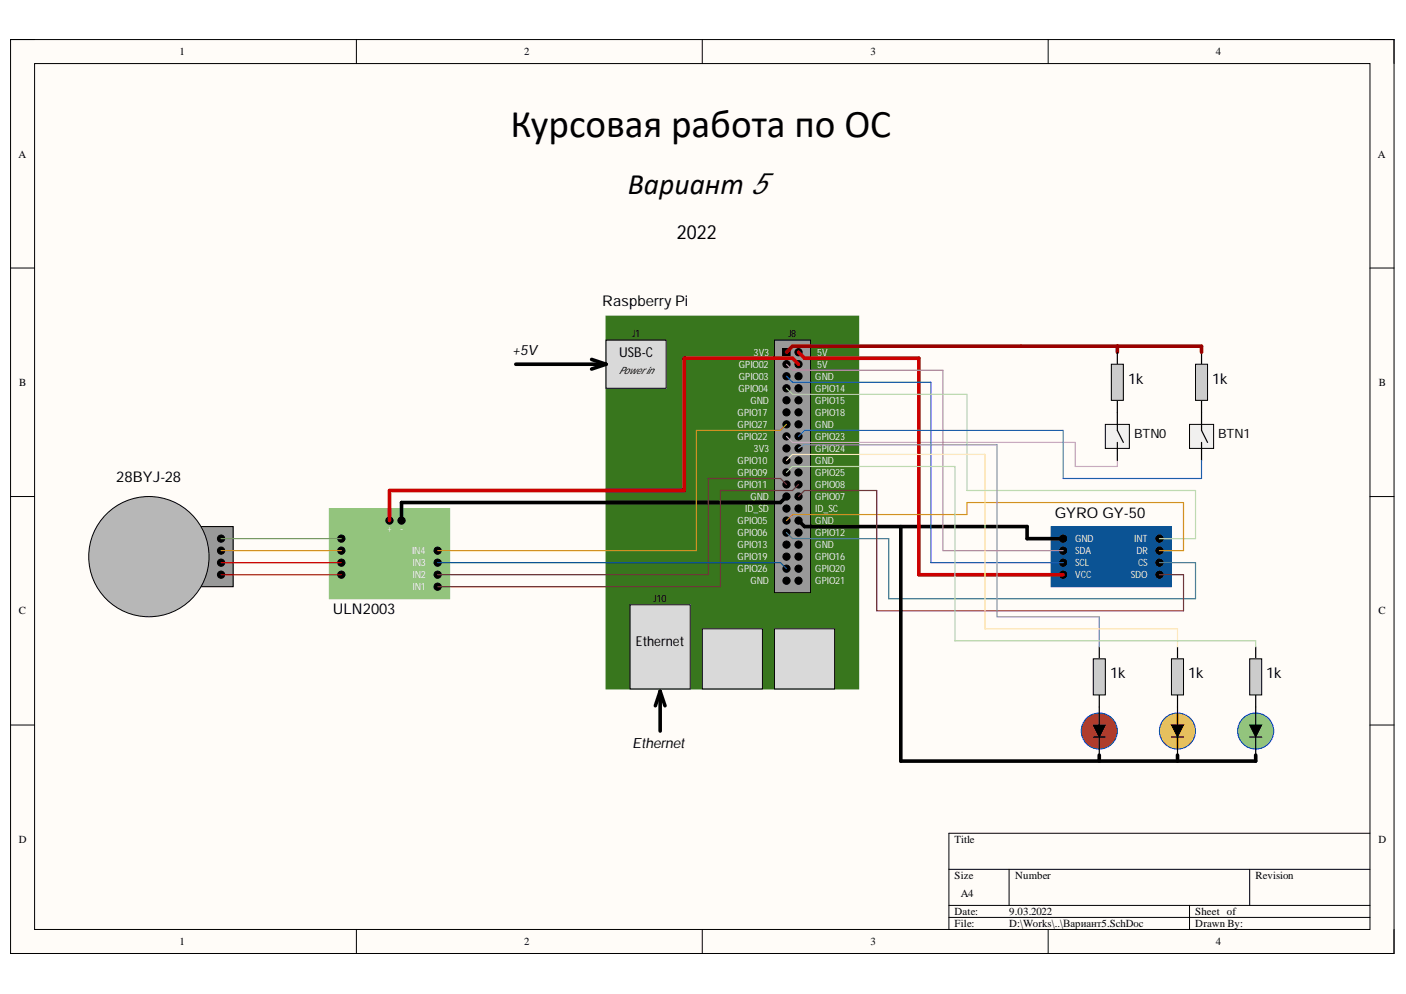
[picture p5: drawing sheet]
<svg xmlns="http://www.w3.org/2000/svg" width="297mm" height="210mm" viewBox="0 0 297 210" stroke-linecap="round" stroke-linejoin="round" font-family="sans-serif">
<path d="M2.2 8.4h292.3v192.9h-292.3z" fill-rule="evenodd" fill="#fffcf8"/>
<path d="M2.2 8.4h292.3v192.9h-292.3z" fill="none" stroke="#000" stroke-width=".21"/>
<path d="M7.3 13.4h282.1v182.9h-282.1z" fill-rule="evenodd" fill="#fffcf8"/>
<g fill="none" stroke="#000" stroke-width=".21">
<path d="M2.2 8.3h5.1M7.3 13.4h282.1v182.9h-282.1zM75.3 8.3v5.1M148.4 8.3v5.1M221.4 8.4v5M289.4 8.4h5.1v5M2.2 56.6h5.1M289.4 56.6h5.1M2.2 104.9h5.1M289.4 104.9h5.1M2.2 153.1h5.1M289.4 153.1h5.1"/>
<path d="M289.4 176h-88.9v20.3M75.3 196.3v5M148.4 196.3v5M200.5 183.6h88.9M200.5 191.2h88.9M200.5 193.7h88.9M213.2 183.6v7.6M221.4 196.3v5M251.3 191.2v5.1M264 183.6v7.6M294.5 196.3v5"/>
</g>
<path d="M41.6 111.2h7.6v12.7h-7.6z" fill-rule="evenodd" fill="#999"/>
<path d="M41.6 111.2h7.6v12.7h-7.6z" fill="none" stroke="#000" stroke-width=".21"/>
<path d="M128 66.8h53.4v78.7h-53.4z" fill-rule="evenodd" fill="#38761d"/>
<path d="M128 66.8h53.4v78.7h-53.4z" fill="none" stroke="#38761d" stroke-width=".21"/>
<path d="M163.6 71.8h7.6v53.4h-7.6z" fill-rule="evenodd" fill="#999"/>
<g fill="none" stroke="#000" stroke-width=".21">
<path d="M163.6 71.8h7.6v53.4h-7.6zM165.4 73.6h1.5v1.5h-1.5z"/>
<circle cx="166.2" cy="76.9" r=".76"/>
<circle cx="166.2" cy="79.5" r=".76"/>
<circle cx="168.7" cy="76.9" r=".76"/>
<circle cx="168.7" cy="79.5" r=".76"/>
<circle cx="168.7" cy="74.4" r=".76"/>
<circle cx="166.2" cy="84.5" r=".76"/>
<circle cx="166.2" cy="94.7" r=".76"/>
<circle cx="166.2" cy="87.1" r=".76"/>
<circle cx="166.2" cy="92.2" r=".76"/>
<circle cx="166.2" cy="99.8" r=".76"/>
<circle cx="166.2" cy="97.2" r=".76"/>
<circle cx="166.2" cy="82" r=".76"/>
<circle cx="166.2" cy="89.6" r=".76"/>
<circle cx="168.7" cy="84.5" r=".76"/>
<circle cx="168.7" cy="94.7" r=".76"/>
<circle cx="168.7" cy="87.1" r=".76"/>
<circle cx="168.7" cy="92.2" r=".76"/>
<circle cx="168.7" cy="99.8" r=".76"/>
<circle cx="168.7" cy="97.2" r=".76"/>
<circle cx="168.7" cy="82" r=".76"/>
<circle cx="168.7" cy="89.6" r=".76"/>
<circle cx="166.2" cy="112.5" r=".76"/>
<circle cx="166.2" cy="117.5" r=".76"/>
<circle cx="166.2" cy="102.3" r=".76"/>
<circle cx="166.2" cy="109.9" r=".76"/>
<circle cx="166.2" cy="107.4" r=".76"/>
<circle cx="166.2" cy="115" r=".76"/>
<circle cx="166.2" cy="104.8" r=".76"/>
<circle cx="168.7" cy="112.5" r=".76"/>
<circle cx="168.7" cy="117.5" r=".76"/>
<circle cx="168.7" cy="102.3" r=".76"/>
<circle cx="168.7" cy="109.9" r=".76"/>
<circle cx="168.7" cy="107.4" r=".76"/>
<circle cx="168.7" cy="115" r=".76"/>
<circle cx="168.7" cy="104.8" r=".76"/>
<circle cx="166.2" cy="120.1" r=".76"/>
<circle cx="166.2" cy="122.6" r=".76"/>
<circle cx="168.7" cy="120.1" r=".76"/>
<circle cx="168.7" cy="122.6" r=".76"/>
</g>
<g fill="#000">
<circle cx="166.2" cy="76.9" r=".76"/>
<circle cx="166.2" cy="79.5" r=".76"/>
<circle cx="168.7" cy="76.9" r=".76"/>
<circle cx="168.7" cy="79.5" r=".76"/>
<circle cx="168.7" cy="74.4" r=".76"/>
<circle cx="166.2" cy="84.5" r=".76"/>
<circle cx="166.2" cy="94.7" r=".76"/>
<circle cx="166.2" cy="87.1" r=".76"/>
<circle cx="166.2" cy="92.2" r=".76"/>
<circle cx="166.2" cy="99.8" r=".76"/>
<circle cx="166.2" cy="97.2" r=".76"/>
<circle cx="166.2" cy="82" r=".76"/>
<circle cx="166.2" cy="89.6" r=".76"/>
<circle cx="168.7" cy="84.5" r=".76"/>
<circle cx="168.7" cy="94.7" r=".76"/>
<circle cx="168.7" cy="87.1" r=".76"/>
<circle cx="168.7" cy="92.2" r=".76"/>
<circle cx="168.7" cy="99.8" r=".76"/>
<circle cx="168.7" cy="97.2" r=".76"/>
<circle cx="168.7" cy="82" r=".76"/>
<circle cx="168.7" cy="89.6" r=".76"/>
<circle cx="166.2" cy="112.5" r=".76"/>
<circle cx="166.2" cy="117.5" r=".76"/>
<circle cx="166.2" cy="102.3" r=".76"/>
<circle cx="166.2" cy="109.9" r=".76"/>
<circle cx="166.2" cy="107.4" r=".76"/>
<circle cx="166.2" cy="115" r=".76"/>
<circle cx="166.2" cy="104.8" r=".76"/>
<circle cx="168.7" cy="112.5" r=".76"/>
<circle cx="168.7" cy="117.5" r=".76"/>
<circle cx="168.7" cy="102.3" r=".76"/>
<circle cx="168.7" cy="109.9" r=".76"/>
<circle cx="168.7" cy="107.4" r=".76"/>
<circle cx="168.7" cy="115" r=".76"/>
<circle cx="168.7" cy="104.8" r=".76"/>
<circle cx="166.2" cy="120.1" r=".76"/>
<circle cx="166.2" cy="122.6" r=".76"/>
<circle cx="168.7" cy="120.1" r=".76"/>
<circle cx="168.7" cy="122.6" r=".76"/>
</g>
<path d="M165.4 73.6h1.5v1.5h-1.5z" fill-rule="evenodd" fill="#000"/>
<path d="M128 71.8h12.7v10.2h-12.7z" fill-rule="evenodd" fill="#d9d9d9"/>
<path d="M128 71.8h12.7v10.2h-12.7z" fill="none" stroke="#000" stroke-width=".21"/>
<path d="M133.1 127.7h12.7v17.8h-12.7z" fill-rule="evenodd" fill="#d9d9d9"/>
<path d="M133.1 127.7h12.7v17.8h-12.7z" fill="none" stroke="#000" stroke-width=".21"/>
<path d="M148.4 132.8h12.7v12.7h-12.7z" fill-rule="evenodd" fill="#d9d9d9"/>
<path d="M148.4 132.8h12.7v12.7h-12.7z" fill="none" stroke="#000" stroke-width=".21"/>
<path d="M163.6 132.8h12.7v12.7h-12.7z" fill-rule="evenodd" fill="#d9d9d9"/>
<path d="M163.6 132.8h12.7v12.7h-12.7z" fill="none" stroke="#000" stroke-width=".21"/>
<path d="M109 76.9h19M125 75.9l3 1M128 76.9l-3 1M139.5 146v8.4M139.5 146l-1 3M139.5 146l1 3" fill="none" stroke="#000" stroke-width=".76"/>
<path d="M222.1 111.2h25.4v12.7h-25.4z" fill-rule="evenodd" fill="#0b5394"/>
<path d="M222.1 111.2h25.4v12.7h-25.4z" fill="none" stroke="#0b5394" stroke-width=".21"/>
<g fill="#000">
<circle cx="224.6" cy="113.7" r=".76"/>
<circle cx="224.6" cy="116.3" r=".76"/>
<circle cx="224.6" cy="118.8" r=".76"/>
<circle cx="244.9" cy="113.7" r=".76"/>
<circle cx="244.9" cy="116.3" r=".76"/>
<circle cx="245" cy="118.8" r=".76"/>
<circle cx="224.6" cy="121.4" r=".76"/>
<circle cx="244.9" cy="121.4" r=".76"/>
</g>
<g fill="none" stroke="#000" stroke-width=".21">
<circle cx="224.6" cy="113.7" r=".76"/>
<circle cx="224.6" cy="116.3" r=".76"/>
<circle cx="224.6" cy="118.8" r=".76"/>
<circle cx="244.9" cy="113.7" r=".76"/>
<circle cx="244.9" cy="116.3" r=".76"/>
<circle cx="245" cy="118.8" r=".76"/>
<circle cx="224.6" cy="121.4" r=".76"/>
<circle cx="244.9" cy="121.4" r=".76"/>
</g>
<path d="M166.2 74.4l1.2-1.3h68.7v1.3" fill="none" stroke="#900" stroke-width=".76"/>
<path d="M166.2 92.2l1.2 1.2h59.8v5.1h8.9v-1.3" fill="none" stroke="#d5a6bd" stroke-width=".25"/>
<path d="M168.7 109.9l1.3 1.3h47v2.5h7.6" fill="none" stroke="#000" stroke-width=".76"/>
<path d="M168.7 74.4l1.3 1.3h24.1v45.7h30.5" fill="none" stroke="#c00" stroke-width=".76"/>
<path d="M166.2 79.5l1.2 1.2h29.3v38.1h27.9" fill="none" stroke="#15c" stroke-width=".25"/>
<path d="M166.2 76.9l1.2 1.3h31.8v38.1h25.4" fill="none" stroke="#c27ba0" stroke-width=".25"/>
<path d="M166.2 82l1.2 1.3M167.4 83.3h36.9v20.3h48.3v10.1h-7.7" fill="none" stroke="#b6d7a8" stroke-width=".25"/>
<path d="M166.2 109.9l1.2-1.2h36.9v-2.6h45.7v10.2h-5.1" fill="none" stroke="#e69138" stroke-width=".25"/>
<path d="M166.2 112.5l1.2 1.2M167.4 113.7h20.4v12.7h64.8v-7.6h-7.7" fill="none" stroke="#45818e" stroke-width=".25"/>
<path d="M168.7 104.9l1.3-1.3h15.2v25.4h64.8v-7.6h-5.1" fill="none" stroke="#741b47" stroke-width=".25"/>
<path d="M69.6 107.4h25.4v19h-25.4z" fill-rule="evenodd" fill="#93c47d"/>
<path d="M69.6 107.4h25.4v19h-25.4z" fill="none" stroke="#93c47d" stroke-width=".21"/>
<g fill="#000">
<circle cx="72.1" cy="116.3" r=".76"/>
<circle cx="72.1" cy="113.7" r=".76"/>
<circle cx="72.1" cy="118.8" r=".76"/>
<circle cx="82.3" cy="109.9" r=".76"/>
<circle cx="84.8" cy="109.9" r=".76"/>
<circle cx="92.5" cy="116.3" r=".76"/>
<circle cx="92.5" cy="118.8" r=".76"/>
<circle cx="72.1" cy="121.4" r=".76"/>
<circle cx="92.5" cy="123.9" r=".76"/>
<circle cx="92.5" cy="121.4" r=".76"/>
</g>
<g fill="none" stroke="#000" stroke-width=".21">
<circle cx="72.1" cy="116.3" r=".76"/>
<circle cx="72.1" cy="113.7" r=".76"/>
<circle cx="72.1" cy="118.8" r=".76"/>
<circle cx="82.3" cy="109.9" r=".76"/>
<circle cx="84.8" cy="109.9" r=".76"/>
<circle cx="92.5" cy="116.3" r=".76"/>
<circle cx="92.5" cy="118.8" r=".76"/>
<circle cx="72.1" cy="121.4" r=".76"/>
<circle cx="92.5" cy="123.9" r=".76"/>
<circle cx="92.5" cy="121.4" r=".76"/>
</g>
<path d="M168.7 76.9l-1.3-1.3h-22.8v28h-62.3v6.3" fill="none" stroke="#c00" stroke-width=".76"/>
<path d="M166.2 104.9l-1.3 1.2h-80.1v3.8" fill="none" stroke="#000" stroke-width=".76"/>
<path d="M168.7 102.3l-1.3 1.3h-15.2v20.3h-59.7" fill="none" stroke="#783f04" stroke-width=".25"/>
<path d="M166.2 102.3l-1.3-1.3h-15.3v20.4h-57.1" fill="none" stroke="#741b47" stroke-width=".25"/>
<path d="M92.5 118.8h72.4l1.3 1.3" fill="none" stroke="#0b5394" stroke-width=".25"/>
<path d="M166.2 89.6l-1.3 1.3h-17.8v25.4h-54.6" fill="none" stroke="#bf9000" stroke-width=".25"/>
<circle cx="31.4" cy="117.5" r="12.7" fill="#b7b7b7"/>
<g fill="none" stroke="#000" stroke-width=".21">
<circle cx="31.4" cy="117.5" r="12.7"/>
<circle cx="46.7" cy="116.3" r=".76"/>
<circle cx="46.7" cy="113.7" r=".76"/>
<circle cx="46.7" cy="118.8" r=".76"/>
<circle cx="46.7" cy="121.4" r=".76"/>
</g>
<g fill="#000">
<circle cx="46.7" cy="116.3" r=".76"/>
<circle cx="46.7" cy="113.7" r=".76"/>
<circle cx="46.7" cy="118.8" r=".76"/>
<circle cx="46.7" cy="121.4" r=".76"/>
</g>
<path d="M46.7 113.7h25.4" fill="none" stroke="#6aa84f" stroke-width=".25"/>
<path d="M46.7 116.3h25.4" fill="none" stroke="#e69138" stroke-width=".25"/>
<path d="M46.7 118.8h25.4" fill="none" stroke="#c00" stroke-width=".25"/>
<path d="M46.7 121.4h25.4" fill="none" stroke="#a61c00" stroke-width=".25"/>
<path d="M233.5 89.6h5.1v5.1h-5.1z" fill-rule="evenodd" fill="#efefef"/>
<path d="M233.5 89.6h5.1v5.1h-5.1z" fill="none" stroke="#000" stroke-width=".21"/>
<path d="M236.1 74.4v2.5M236.1 84.5v6.4l1.2 2.5M236.1 93.4v3.8" fill="none" stroke="#000" stroke-width=".25"/>
<path d="M234.8 76.9h2.5v7.6h-2.5z" fill-rule="evenodd" fill="#ccc"/>
<path d="M234.8 76.9h2.5v7.6h-2.5z" fill="none" stroke="#000" stroke-width=".21"/>
<path d="M251.3 89.6h5.1v5.1h-5.1z" fill-rule="evenodd" fill="#efefef"/>
<path d="M251.3 89.6h5.1v5.1h-5.1z" fill="none" stroke="#000" stroke-width=".21"/>
<path d="M253.8 74.4v2.5M253.8 84.5v6.4l1.3 2.5M253.8 93.4v3.8" fill="none" stroke="#000" stroke-width=".25"/>
<path d="M252.6 76.9h2.5v7.6h-2.5z" fill-rule="evenodd" fill="#ccc"/>
<path d="M252.6 76.9h2.5v7.6h-2.5z" fill="none" stroke="#000" stroke-width=".21"/>
<path d="M236.1 73.1h17.7v1.3" fill="none" stroke="#900" stroke-width=".76"/>
<path d="M168.7 92.2l1.3-1.3h54.6v10.1h29.2v-3.8" fill="none" stroke="#3c78d8" stroke-width=".25"/>
<path d="M232.2 136.6v2.5M232.2 146.8v2.5" fill="none" stroke="#000" stroke-width=".25"/>
<path d="M231 139.1h2.5v7.7h-2.5z" fill-rule="evenodd" fill="#ccc"/>
<path d="M231 139.1h2.5v7.7h-2.5z" fill="none" stroke="#000" stroke-width=".21"/>
<path d="M248.8 136.6v2.5M248.8 146.8v2.5" fill="none" stroke="#000" stroke-width=".25"/>
<path d="M247.5 139.1h2.5v7.7h-2.5z" fill-rule="evenodd" fill="#ccc"/>
<path d="M247.5 139.1h2.5v7.7h-2.5z" fill="none" stroke="#000" stroke-width=".21"/>
<path d="M265.3 136.6v2.5M265.3 146.8v2.5" fill="none" stroke="#000" stroke-width=".25"/>
<path d="M264 139.1h2.6v7.7h-2.6z" fill-rule="evenodd" fill="#ccc"/>
<path d="M264 139.1h2.6v7.7h-2.6z" fill="none" stroke="#000" stroke-width=".21"/>
<circle cx="232.2" cy="154.4" r="3.8" fill="#cc4125"/>
<circle cx="232.2" cy="154.4" r="3.8" fill="none" stroke="#00f" stroke-width=".21"/>
<path d="M231 153.1h2.5l-1.3 2.5z" fill="#000"/>
<path d="M231 153.1h2.5l-1.3 2.5z" fill="none" stroke="#000" stroke-width=".21"/>
<path d="M231 155.6h2.5M232.2 149.3v3.8M232.2 155.6v3.9" fill="none" stroke="#000" stroke-width=".25"/>
<circle cx="248.8" cy="154.4" r="3.8" fill="#f1c232"/>
<circle cx="248.8" cy="154.4" r="3.8" fill="none" stroke="#00f" stroke-width=".21"/>
<path d="M247.5 153.1h2.5l-1.2 2.5z" fill="#000"/>
<path d="M247.5 153.1h2.5l-1.2 2.5z" fill="none" stroke="#000" stroke-width=".21"/>
<path d="M247.5 155.6h2.5M248.8 149.3v3.8M248.8 155.6v3.9" fill="none" stroke="#000" stroke-width=".25"/>
<circle cx="265.3" cy="154.4" r="3.8" fill="#93c47d"/>
<circle cx="265.3" cy="154.4" r="3.8" fill="none" stroke="#00f" stroke-width=".21"/>
<path d="M264 153.1h2.6l-1.3 2.5z" fill="#000"/>
<path d="M264 153.1h2.6l-1.3 2.5z" fill="none" stroke="#000" stroke-width=".21"/>
<path d="M264 155.6h2.6M265.3 149.3v3.8M265.3 155.6v3.9" fill="none" stroke="#000" stroke-width=".25"/>
<path d="M168.7 94.7l1-.8h40.9v36.3h21.6v6.4" fill="none" stroke="#8e7cc3" stroke-width=".25"/>
<path d="M166.2 97.2l1.2-1.2h40.7v36.8h40.7v3.8" fill="none" stroke="#ffe599" stroke-width=".25"/>
<path d="M166.2 99.8l1.2-1.3h34.3v36.8h63.6v1.3" fill="none" stroke="#b6d7a8" stroke-width=".25"/>
<path d="M190.3 111.2v49.5h75v-1.2M232.2 159.5v1.2M248.8 159.5v1.2" fill="none" stroke="#000" stroke-width=".76"/>
<text font-size="8.3" x="107.9" y="29">Курсовая работа по ОС</text>
<text font-size="6.3" x="132.7" y="41">Вариант 5</text>
<text font-size="4.1" x="143" y="50.5">2022</text>
<g font-size="3.1">
<text x="127.2" y="64.6">Raspberry Pi</text>
<text x="238.3" y="81.1">1k</text>
<text x="256.1" y="81.1">1k</text>
<text x="24.5" y="101.7">28BYJ-28</text>
<text x="222.8" y="109.3">GYRO GY-50</text>
<text x="70.3" y="129.6">ULN2003</text>
<text x="234.5" y="143.3">1k</text>
<text x="251" y="143.3">1k</text>
<text x="267.5" y="143.3">1k</text>
</g>
<g font-size="3">
<text x="108.2" y="74.9">+5V</text>
<text x="133.6" y="158">Ethernet</text>
</g>
<g font-size="2.9">
<text x="130.8" y="75.4">USB-C</text>
<text x="134.3" y="136.3">Ethernet</text>
</g>
<g font-size="2.7">
<text x="239.6" y="92.4">BTN0</text>
<text x="257.4" y="92.4">BTN1</text>
</g>
<g font-size="2.3">
<text x="37.9" y="11.7">1</text>
<text x="110.7" y="11.7">2</text>
<text x="183.9" y="11.7">3</text>
<text x="256.8" y="11.7">4</text>
<text x="3.9" y="33.3">A</text>
<text x="291.1" y="33.3">A</text>
<text x="4.1" y="81.5">B</text>
<text x="291.3" y="81.5">B</text>
<text x="4" y="129.8">C</text>
<text x="291.2" y="129.8">C</text>
<text x="4" y="178">D</text>
<text x="201.7" y="178">Title</text>
<text x="291.2" y="178">D</text>
<text x="201.7" y="185.6">Size</text>
<text x="214.5" y="185.6">Number</text>
<text x="265.2" y="185.6">Revision</text>
<text x="203" y="189.4">A4</text>
<text x="201.7" y="193.2">Date:</text>
<text x="201.7" y="195.8">File:</text>
<text x="213.2" y="193.2">9.03.2022</text>
<text x="213.2" y="195.8">D:\Works\..\Вариант5.SchDoc</text>
<text x="252.5" y="193.2">Sheet of</text>
<text x="252.5" y="195.8">Drawn By:</text>
<text x="37.9" y="199.6">1</text>
<text x="110.7" y="199.6">2</text>
<text x="183.9" y="199.6">3</text>
<text x="256.8" y="199.6">4</text>
</g>
<g font-size="2.1">
<text x="133.6" y="71.3">J1</text>
<text x="166.6" y="71.3">J8</text>
<text x="130.7" y="78.9">Powerin</text>
<text x="138.1" y="127.1">J10</text>
</g>
<g font-size="2.1" fill="#efefef">
<text x="156.1" y="77.7">GPIO02</text>
<text x="159.2" y="75.1">3V3</text>
<text x="172.7" y="75.1">5V</text>
<text x="172.7" y="77.7">5V</text>
<text x="156" y="82.8">GPIO04</text>
<text x="156.1" y="80.2">GPIO03</text>
<text x="172.2" y="80.2">GND</text>
<text x="172.2" y="82.8">GPIO14</text>
<text x="155.8" y="87.8">GPIO17</text>
<text x="158.5" y="85.3">GND</text>
<text x="172.2" y="85.3">GPIO15</text>
<text x="172.2" y="87.8">GPIO18</text>
<text x="155.8" y="90.4">GPIO27</text>
<text x="155.8" y="92.9">GPIO22</text>
<text x="159.2" y="95.4">3V3</text>
<text x="172.2" y="90.4">GND</text>
<text x="172.2" y="92.9">GPIO23</text>
<text x="172.2" y="95.4">GPIO24</text>
<text x="155.8" y="100.5">GPIO09</text>
<text x="155.8" y="98">GPIO10</text>
<text x="172.2" y="98">GND</text>
<text x="172.2" y="100.5">GPIO25</text>
<text x="155.8" y="103">GPIO11</text>
<text x="158.5" y="105.6">GND</text>
<text x="172.2" y="103">GPIO08</text>
<text x="172.2" y="105.6">GPIO07</text>
<text x="81.8" y="112.4">+</text>
<text x="84.5" y="112.4">-</text>
<text x="155.8" y="110.6">GPIO05</text>
<text x="155.8" y="113.2">GPIO06</text>
<text x="157.4" y="108.1">ID_SD</text>
<text x="172.2" y="108.1">ID_SC</text>
<text x="172.2" y="110.6">GND</text>
<text x="172.2" y="113.2">GPIO12</text>
<text x="87.1" y="117">IN4</text>
<text x="87.1" y="119.5">IN3</text>
<text x="155.8" y="115.7">GPIO13</text>
<text x="155.8" y="118.3">GPIO19</text>
<text x="172.2" y="115.7">GND</text>
<text x="172.2" y="118.3">GPIO16</text>
<text x="227.2" y="114.5">GND</text>
<text x="227.2" y="117">SDA</text>
<text x="227.2" y="119.5">SCL</text>
<text x="239.6" y="114.5">INT</text>
<text x="240.1" y="117">DR</text>
<text x="240.4" y="119.5">CS</text>
<text x="87.1" y="122.1">IN2</text>
<text x="87.1" y="124.6">IN1</text>
<text x="155.8" y="120.8">GPIO26</text>
<text x="158.5" y="123.3">GND</text>
<text x="172.2" y="120.8">GPIO20</text>
<text x="172.2" y="123.3">GPIO21</text>
<text x="227.2" y="122.1">VCC</text>
<text x="238.9" y="122.1">SDO</text>
</g>
</svg>
